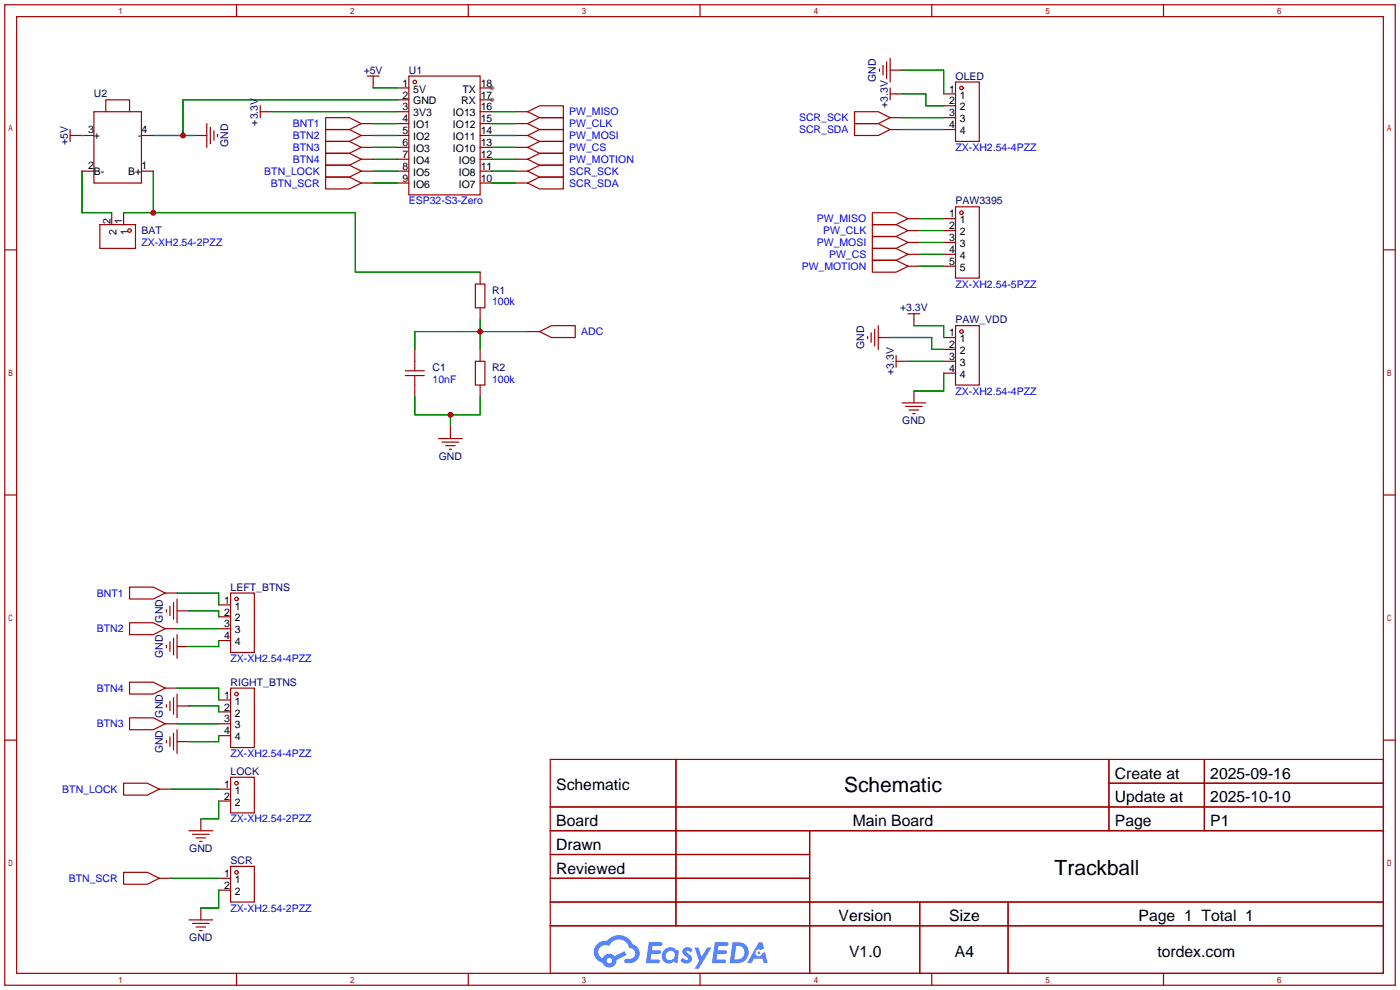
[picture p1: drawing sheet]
<svg xmlns="http://www.w3.org/2000/svg" width="299mm" height="212mm" viewBox="0 0 299 212" stroke-linecap="round" stroke-linejoin="round" font-family="sans-serif">
<g fill="#999">
<circle cx="105.2" cy="21.3" r=".51"/>
<circle cx="105.2" cy="18.8" r=".51"/>
</g>
<g fill="none" stroke="#a10000" stroke-width=".25">
<path d="M1 1h297.2v209.6h-297.2zM3.6 3.6h292.1v204.4h-292.1zM50.5 1v2.6M100.1 1v2.6M149.6 1v2.6M199.1 1v2.6M248.7 1v2.6M1 53.4h2.6M295.7 53.4h2.5M1 105.8h2.6M295.7 105.8h2.5M1 158.2h2.6"/>
<path d="M295.7 158.2h2.5M117.6 162.3h178.1v45.7h-178.1zM117.6 172.5h178.1M117.6 177.5h178.1M144.5 162.3v35.6M173 177.5v30.5M237 162.3v15.2M237 167.4h58.7M257.4 162.3v15.2M117.6 182.6h55.4M117.6 192.8h178.1M117.6 187.7h55.4"/>
<path d="M117.6 197.9h178.1M196.6 192.8v15.2M215.4 192.8v15.2M50.5 208v2.6M100.1 208v2.6M149.6 208v2.6M199.1 208v2.6M248.7 208v2.6"/>
</g>
<g fill="#5487ff">
<path d="M146.2 202.7a1.3 1.3 0 0 1 1.8 .3l-.4 .6a.54 .54 0 0 0-.9-.2l.1 .2a1.28 1.28 0 0 1 .8 2 1.53 1.53 0 0 1-2.2-.3l.5-.6 .8 .5a.31 .31 0 0 0 .4-.3 .31 .31 0 0 0-.3-.4 1.12 1.12 0 0 1-.6-1.8z"/>
<path d="M148.5 202.5h.8l.7 2 1.1-2h1l-2.8 4.6h-.9l1-1.7z"/>
<path d="M138.7 201.4h1.6a1.31 1.31 0 0 1 1.3 .2 .4 .4 0 0 1-.4 .5l-1.8 .1-.1 .9h1.7a.4 .4 0 0 1 .3 .4 .4 .4 0 0 1-.4 .4h-1.7l-.2 1.2h1.4a.46 .46 0 0 1 .5 0 .46 .46 0 0 1 .1 .5l-.3 .2h-2.7z"/>
<path d="M152.8 201.4h1.6a1.32 1.32 0 0 1 1.3 .2 .39 .39 0 0 1-.4 .5l-1.7 .1-.2 .9h1.7a.4 .4 0 0 1 .3 .4 .4 .4 0 0 1-.4 .4h-1.7l-.2 1.2h1.4a.46 .46 0 0 1 .5 0 .46 .46 0 0 1 .1 .5l-.3 .2h-2.7z"/>
<path d="M162.2 201.4h.7l.4 1.3-.7 .4a.75 .75 0 0 0-1.1 .3 .75 .75 0 0 0 .5 1 .75 .75 0 0 0 .9-.7l.6-.2 .6 2.3h-.9l-.2-.9h-1.9l-.5 .9h-.9z"/>
<path d="M156.6 201.4l-.7 4.4h1.5a2.27 2.27 0 0 0 2.6-2.2 2.27 2.27 0 0 0-2.7-2.2zM157.3 202.1a1.5 1.5 0 0 1 1.8 1.6 1.5 1.5 0 0 1-1.9 1.4h-.3z"/>
<path d="M142 203a1.6 1.6 0 0 0-.3 2.3 1.6 1.6 0 0 0 2.3 .2l.8 .3 .3-2.4-.2-.3-.4-.1a1.58 1.58 0 0 0-2.5 0zM142.6 203.5a.98 .98 0 0 1 1.6 .4 .98 .98 0 0 1-1.1 1.3 .94 .94 0 0 1-.8-.7 .94 .94 0 0 1 .3-1z"/>
<path d="M127.6 201.8a2.37 2.37 0 0 0 1.2 4 1.54 1.54 0 0 0 1.7 1 1.54 1.54 0 0 0 1.3-1.6l2.1-1.1-.4-.8-2.1 1a1.57 1.57 0 0 0-2.6 .5 1.5 1.5 0 0 1-.7-2.1 1.5 1.5 0 0 1 2.1-.5 2.23 2.23 0 0 1 2.3-1.4 2.23 2.23 0 0 1 2 1.8 1.16 1.16 0 0 1 1.3 1.1 1.16 1.16 0 0 1-1.1 1.2h-.7a.47 .47 0 0 0-.6 .4 .47 .47 0 0 0 .4 .5 2.17 2.17 0 0 0 2.6-.9 2.17 2.17 0 0 0-.4-2.7l-.8-.4a3.2 3.2 0 0 0-5.4-.7l-1.2 .1zM129.7 205.3a.58 .58 0 0 1 1.1 0 .58 .58 0 0 1-1.1 0z"/>
<circle cx="162.2" cy="203.6" r=".28"/>
</g>
<g fill="none" stroke="#a10000" stroke-width=".25">
<path d="M78.5 16.3h2.5M79.8 16.3v2.5M84.8 18.8h2.6M87.4 16.3h15.2v25.4h-15.2zM102.6 18.8h2.6M188 14.7v.5M188.7 14v2M189.5 13.2v3.6M190.2 15h2.6M190.2 12.4v5.1M190.2 18.8v2.5M204.2 17.5h5.1v12.7h-5.1z"/>
<path d="M15 29h5.1M15 27.7v2.5M17.5 36.6h2.6M20.1 23.9h10.1v15.2h-10.1zM22.6 23.9v-2.6h5.1v2.6M30.2 29h2.6M30.2 36.6h2.6M41.7 29h2.5M44.2 26.4v5.1M45 27.2v3.5M45.7 27.9v2.1M46.5 28.7v.5"/>
<path d="M55.6 23.9h2.6M55.6 22.6v2.5M69.6 25.1h5.1l2.5 1.3-2.5 1.3h-5.1zM69.6 27.7h5.1l2.5 1.3-2.5 1.2h-5.1zM69.6 30.2h5.1l2.5 1.3-2.5 1.3h-5.1zM69.6 32.8h5.1l2.5 1.2-2.5 1.3h-5.1zM69.6 35.3h5.1l2.5 1.3-2.5 1.2h-5.1zM69.6 37.8h5.1l2.5 1.3-2.5 1.3h-5.1zM77.2 26.4h2.6M77.2 29h2.6M77.2 31.5h2.6M77.2 34h2.6"/>
<path d="M77.2 36.6h2.6M77.2 39.1h2.6M84.8 21.3h2.6M84.8 23.9h2.6M84.8 26.4h2.6M84.8 29h2.6M84.8 31.5h2.6M84.8 34h2.6M84.8 36.6h2.6M84.8 39.1h2.6M102.6 21.3h2.6M102.6 23.9h2.6"/>
<path d="M102.6 26.4h2.6M102.6 29h2.6M102.6 31.5h2.6M102.6 34h2.6M102.6 36.6h2.6M102.6 39.1h2.6M110.2 23.9h2.6M110.2 26.4h2.6M110.2 29h2.6M110.2 31.5h2.6M110.2 34h2.6M110.2 36.6h2.6"/>
<path d="M110.2 39.1h2.6M112.8 23.9l2.5-1.3h5.1v2.5h-5.1zM112.8 26.4l2.5-1.3h5.1v2.6h-5.1zM112.8 29l2.5-1.3h5.1v2.5h-5.1zM112.8 31.5l2.5-1.3h5.1v2.6h-5.1zM112.8 34l2.5-1.2h5.1v2.5h-5.1zM112.8 36.6l2.5-1.3h5.1v2.5h-5.1zM112.8 39.1l2.5-1.3h5.1v2.6h-5.1zM182.6 23.9h5.1l2.5 1.2-2.5 1.3h-5.1zM182.6 26.4h5.1l2.5 1.3-2.5 1.3h-5.1zM190.2 20.1h2.6M190.2 25.1h2.6"/>
<path d="M190.2 27.7h2.6M201.7 20.1h2.5M201.7 22.6h2.5M201.7 25.1h2.5M201.7 27.7h2.5M21.3 48h7.7v5.1h-7.7zM23.9 45.5v2.5M26.4 45.5v2.5M102.6 58.2v2.5M186.4 45.5h5.1l2.6 1.2-2.6 1.3h-5.1zM186.4 48h5.1l2.6 1.3-2.6 1.2h-5.1zM186.4 50.5h5.1l2.6 1.3-2.6 1.3h-5.1z"/>
<path d="M186.4 53.1h5.1l2.6 1.3-2.6 1.2h-5.1zM186.4 55.6h5.1l2.6 1.3-2.6 1.3h-5.1zM194.1 46.7h2.5M194.1 49.3h2.5M194.1 51.8h2.5M194.1 54.4h2.5M194.1 56.9h2.5M201.7 46.7h2.5M201.7 49.3h2.5M201.7 51.8h2.5M201.7 54.4h2.5M201.7 56.9h2.5"/>
<path d="M204.2 44.2h5.1v15.2h-5.1zM86.6 79.2h4.1M88.6 74.7v4.5M101.6 60.7h2v5.1h-2zM101.6 77.2h2v5.1h-2zM102.6 65.8v2.5M102.6 74.7v2.5M112.8 70.9h2.5M115.3 70.9l2.6-1.3h5v2.5h-5zM185.4 71.9v.5M186.2 71.1v2.1M186.9 70.4v3.5"/>
<path d="M187.7 72.1h2.5M187.7 69.6v5.1M191.5 77.2h2.6M191.5 75.9v2.6M194.1 67.1h2.5M195.3 67.1v2.5M201.7 72.1h2.5M201.7 74.7h2.5M201.7 77.2h2.5M201.7 79.8h2.5M204.2 69.6h5.1v12.7h-5.1zM86.6 80.3h4.1"/>
<path d="M88.6 80.3v4.5M93.7 93.7h5.1M94.5 94.5h3.5M95.2 95.2h2.1M96 96h.5M96.3 91.2v2.5M102.6 82.3v2.5M192.8 86.1h5.1M193.5 86.9h3.6M194.3 87.6h2M195.1 88.4h.5M195.3 83.6v2.5"/>
<path d="M27.7 125.5h5.1l2.5 1.2-2.5 1.3h-5.1zM27.7 133.1h5.1l2.5 1.3-2.5 1.2h-5.1zM35.3 134.4h2.5M35.3 126.7h2.5M35.6 130.3v.5M35.6 137.9v.5M36.3 129.5v2.1M36.3 137.2v2M37.1 128.8v3.5M37.1 136.4v3.6M37.8 130.6h2.6M37.8 128v5.1"/>
<path d="M37.8 135.6v5.1M37.8 138.2h2.6M46.7 129.3h2.6M46.7 131.8h2.6M46.7 134.4h2.6M46.7 136.9h2.6M49.3 126.7h5.1v12.7h-5.1zM27.7 145.8h5.1l2.5 1.3-2.5 1.2h-5.1zM27.7 153.4h5.1l2.5 1.3-2.5 1.3h-5.1zM35.3 154.7h2.5M35.3 147.1h2.5M35.6 150.6v.5"/>
<path d="M35.6 158.2v.6M36.3 149.9v2M36.3 157.5v2M37.1 149.1v3.6M37.1 156.7v3.6M37.8 148.3v5.1M37.8 156v5M37.8 150.9h2.6M37.8 158.5h2.6M46.7 149.6h2.6M46.7 152.1h2.6M46.7 154.7h2.6"/>
<path d="M46.7 157.2h2.6M49.3 147.1h5.1v12.7h-5.1zM26.4 167.4h5.1l2.5 1.3-2.5 1.2h-5.1zM34 168.7h2.6M40.4 177.5h5.1M41.1 178.3h3.6M41.9 179.1h2M42.7 179.8h.5M42.9 175v2.5M46.7 168.7h2.6M46.7 171.2h2.6M49.3 166.1h5.1v7.6h-5.1z"/>
<path d="M26.4 186.4h5.1l2.5 1.3-2.5 1.3h-5.1zM34 187.7h2.6M40.4 196.6h5.1M41.1 197.4h3.6M41.9 198.1h2M42.7 198.9h.5M42.9 194.1v2.5M46.7 187.7h2.6M46.7 190.2h2.6M49.3 185.2h5.1v7.6h-5.1z"/>
<circle cx="88.6" cy="17.5" r=".38"/>
<circle cx="205.5" cy="18.8" r=".38"/>
<circle cx="27.7" cy="49.3" r=".38"/>
<circle cx="205.5" cy="45.5" r=".38"/>
<circle cx="205.5" cy="70.9" r=".38"/>
<circle cx="50.5" cy="128" r=".38"/>
<circle cx="50.5" cy="148.3" r=".38"/>
<circle cx="50.5" cy="167.4" r=".38"/>
<circle cx="50.5" cy="186.4" r=".38"/>
</g>
<g fill="none" stroke="#008700" stroke-width=".25">
<path d="M79.8 18.8h5M192.8 15h8.9v5.1M17.5 29h.1M17.5 36.6v8.9h6.4M32.8 29h8.9M32.8 36.6v8.9M58.2 23.9h26.6M79.8 29h5M79.8 26.4h5M79.8 31.5h5M79.8 34h5M79.8 36.6h5"/>
<path d="M79.8 39.1h5M84.8 21.3h-45.7v7.7M105.2 29h5M105.2 23.9h5M105.2 26.4h5M105.2 31.5h5M105.2 34h5M105.2 36.6h5M105.2 39.1h5M192.8 27.7h8.9M192.8 25.1h8.9M192.8 20.1h5.1v2.5h3.8"/>
<path d="M26.4 45.5h49.5v12.7h26.7M196.6 46.7h5.1M196.6 49.3h5.1M196.6 51.8h5.1M196.6 54.4h5.1M196.6 56.9h5.1M102.6 68.3v6.4M112.8 70.9h-24.2v3.8M190.2 72.1h8.9v2.6h2.6M194.1 77.2h7.6M195.3 69.6h6.4v2.5M201.7 79.8v3.8h-6.4"/>
<path d="M88.6 84.8v3.8h14v-3.8M96.3 88.6v2.6M37.8 126.7h8.9v2.6M37.8 134.4h8.9M40.4 130.6h6.3v1.2M46.7 136.9v1.3h-6.3M37.8 147.1h8.9v2.5M37.8 154.7h8.9M40.4 150.9h6.3v1.2M46.7 157.2v1.3h-6.3M36.6 168.7h10.1M46.7 171.2v3.8h-3.8"/>
<path d="M36.6 187.7h10.1M46.7 190.2v3.9h-3.8"/>
</g>
<g fill="#c00">
<circle cx="39.1" cy="29" r=".63"/>
<circle cx="32.8" cy="45.5" r=".63"/>
<circle cx="102.6" cy="70.9" r=".63"/>
<circle cx="96.3" cy="88.6" r=".63"/>
</g>
<g font-size="4.5">
<text x="180.4" y="169.2">Schematic</text>
<text x="225.4" y="187">Trackball</text>
</g>
<g font-size="3.4">
<text x="238.3" y="166.4">Create at</text>
<text x="258.7" y="166.4">2025-09-16</text>
<text x="118.9" y="168.9">Schematic</text>
<text x="238.3" y="171.5">Update at</text>
<text x="258.7" y="171.5">2025-10-10</text>
<text x="118.9" y="176.6">Board</text>
<text x="182.3" y="176.6">Main Board</text>
<text x="238.3" y="176.6">Page</text>
<text x="258.7" y="176.6">P1</text>
<text x="118.9" y="181.6">Drawn</text>
<text x="118.9" y="186.7">Reviewed</text>
<text x="179.2" y="196.9">Version</text>
<text x="202.9" y="196.9">Size</text>
<text x="243.3" y="196.9">Page 1 Total 1</text>
<text x="181.5" y="204.5">V1.0</text>
<text x="204.1" y="204.5">A4</text>
<text x="247.4" y="204.5">tordex.com</text>
</g>
<g font-size="2.2" fill="#000080">
<text x="77.7" y="15.7">+5V</text>
<text x="87.4" y="15.7">U1</text>
<text x="187.2" y="17.5" transform="rotate(-90 187.2 17.5)">GND</text>
<text x="204.2" y="17">OLED</text>
<text x="20.1" y="20.8">U2</text>
<text x="189.7" y="23" transform="rotate(-90 189.7 23)">+3.3V</text>
<text x="55.1" y="26.8" transform="rotate(-90 55.1 26.8)">+3.3V</text>
<text x="14.5" y="31" transform="rotate(-90 14.5 31)">+5V</text>
<text x="48.8" y="31.4" transform="rotate(-90 48.8 31.4)">GND</text>
<text x="204.2" y="43.7">PAW3395</text>
<text x="30.2" y="50">BAT</text>
<text x="105.2" y="62.7">R1</text>
<text x="192.4" y="66.5">+3.3V</text>
<text x="204.2" y="69.1">PAW_VDD</text>
<text x="184.7" y="74.6" transform="rotate(-90 184.7 74.6)">GND</text>
<text x="92.5" y="79.2">C1</text>
<text x="105.2" y="79.2">R2</text>
<text x="191" y="80.2" transform="rotate(-90 191 80.2)">+3.3V</text>
<text x="192.8" y="90.7">GND</text>
<text x="93.8" y="98.3">GND</text>
<text x="49.3" y="126.2">LEFT_BTNS</text>
<text x="34.8" y="133" transform="rotate(-90 34.8 133)">GND</text>
<text x="34.8" y="140.7" transform="rotate(-90 34.8 140.7)">GND</text>
<text x="49.3" y="146.6">RIGHT_BTNS</text>
<text x="34.8" y="153.4" transform="rotate(-90 34.8 153.4)">GND</text>
<text x="34.8" y="161" transform="rotate(-90 34.8 161)">GND</text>
<text x="49.3" y="165.6">LOCK</text>
<text x="40.4" y="182.1">GND</text>
<text x="49.3" y="184.7">SCR</text>
<text x="40.4" y="201.2">GND</text>
</g>
<g font-size="2.2">
<text x="86" y="18.5">1</text>
<text x="86" y="21.1">2</text>
<text x="86" y="23.6">3</text>
<text x="88.3" y="19.8">5V</text>
<text x="88.3" y="22.3">GND</text>
<text x="98.6" y="22.3">RX</text>
<text x="98.8" y="19.8">TX</text>
<text x="102.7" y="23.6">16</text>
<text x="102.7" y="21.1">17</text>
<text x="102.7" y="18.5">18</text>
<text x="202.8" y="19.8">1</text>
<text x="202.8" y="22.3">2</text>
<text x="205.2" y="21.1">1</text>
<text x="205.2" y="23.6">2</text>
<text x="18.8" y="28.4">3</text>
<text x="20.1" y="29.7">+</text>
<text x="29.5" y="29.7">-</text>
<text x="30.2" y="28.4">4</text>
<text x="86" y="26.1">4</text>
<text x="86" y="28.7">5</text>
<text x="88.3" y="24.9">3V3</text>
<text x="88.3" y="27.4">IO1</text>
<text x="88.3" y="30">IO2</text>
<text x="96.8" y="30">IO11</text>
<text x="96.8" y="27.4">IO12</text>
<text x="96.8" y="24.9">IO13</text>
<text x="102.7" y="28.7">14</text>
<text x="102.7" y="26.1">15</text>
<text x="202.8" y="24.9">3</text>
<text x="202.8" y="27.4">4</text>
<text x="205.2" y="26.1">3</text>
<text x="205.2" y="28.7">4</text>
<text x="86" y="31.2">6</text>
<text x="86" y="33.8">7</text>
<text x="88.3" y="32.5">IO3</text>
<text x="88.3" y="35">IO4</text>
<text x="96.8" y="32.5">IO10</text>
<text x="98.1" y="35">IO9</text>
<text x="102.7" y="33.8">12</text>
<text x="102.7" y="31.2">13</text>
<text x="18.8" y="36.1">2</text>
<text x="20.1" y="37.3">B-</text>
<text x="27.4" y="37.3">B+</text>
<text x="30.2" y="36.1">1</text>
<text x="86" y="36.3">8</text>
<text x="86" y="38.8">9</text>
<text x="88.3" y="37.6">IO5</text>
<text x="88.3" y="40.1">IO6</text>
<text x="98.1" y="40.1">IO7</text>
<text x="98.1" y="37.6">IO8</text>
<text x="102.7" y="38.8">10</text>
<text x="102.7" y="36.3">11</text>
<text x="23.6" y="47.9" transform="rotate(-90 23.6 47.9)">2</text>
<text x="26.1" y="47.9" transform="rotate(-90 26.1 47.9)">1</text>
<text x="202.8" y="46.5">1</text>
<text x="205.2" y="47.7">1</text>
<text x="24.9" y="50.2" transform="rotate(-90 24.9 50.2)">2</text>
<text x="27.4" y="50.2" transform="rotate(-90 27.4 50.2)">1</text>
<text x="202.8" y="49">2</text>
<text x="202.8" y="51.5">3</text>
<text x="205.2" y="50.3">2</text>
<text x="205.2" y="52.8">3</text>
<text x="202.8" y="54.1">4</text>
<text x="202.8" y="56.6">5</text>
<text x="205.2" y="55.4">4</text>
<text x="205.2" y="57.9">5</text>
<text x="202.8" y="71.9">1</text>
<text x="202.8" y="74.4">2</text>
<text x="202.8" y="76.9">3</text>
<text x="205.2" y="73.1">1</text>
<text x="205.2" y="75.7">2</text>
<text x="202.8" y="79.5">4</text>
<text x="205.2" y="78.2">3</text>
<text x="205.2" y="80.8">4</text>
<text x="47.9" y="129">1</text>
<text x="47.9" y="131.6">2</text>
<text x="50.2" y="130.3">1</text>
<text x="47.9" y="134.1">3</text>
<text x="47.9" y="136.6">4</text>
<text x="50.2" y="132.8">2</text>
<text x="50.2" y="135.4">3</text>
<text x="50.2" y="137.9">4</text>
<text x="47.9" y="149.3">1</text>
<text x="47.9" y="151.9">2</text>
<text x="47.9" y="154.4">3</text>
<text x="50.2" y="150.6">1</text>
<text x="50.2" y="153.1">2</text>
<text x="50.2" y="155.7">3</text>
<text x="47.9" y="157">4</text>
<text x="50.2" y="158.2">4</text>
<text x="47.9" y="168.4">1</text>
<text x="47.9" y="170.9">2</text>
<text x="50.2" y="169.7">1</text>
<text x="50.2" y="172.2">2</text>
<text x="47.9" y="187.4">1</text>
<text x="47.9" y="190">2</text>
<text x="50.2" y="188.7">1</text>
<text x="50.2" y="191.2">2</text>
</g>
<g font-size="2.2" fill="#00f">
<text x="62.6" y="27.2">BNT1</text>
<text x="62.6" y="29.7">BTN2</text>
<text x="121.7" y="24.6">PW_MISO</text>
<text x="121.7" y="27.2">PW_CLK</text>
<text x="121.7" y="29.7">PW_MOSI</text>
<text x="170.8" y="25.9">SCR_SCK</text>
<text x="170.8" y="28.4">SCR_SDA</text>
<text x="62.6" y="32.3">BTN3</text>
<text x="62.6" y="34.8">BTN4</text>
<text x="121.7" y="32.3">PW_CS</text>
<text x="121.7" y="34.8">PW_MOTION</text>
<text x="204.2" y="32.3">ZX-XH2.54-4PZZ</text>
<text x="56.5" y="37.3">BTN_LOCK</text>
<text x="57.9" y="39.9">BTN_SCR</text>
<text x="121.7" y="37.3">SCR_SCK</text>
<text x="121.7" y="39.9">SCR_SDA</text>
<text x="87.4" y="43.7">ESP32-S3-Zero</text>
<text x="174.6" y="47.5">PW_MISO</text>
<text x="30.2" y="52.6">ZX-XH2.54-2PZZ</text>
<text x="174.6" y="52.6">PW_MOSI</text>
<text x="176" y="50">PW_CLK</text>
<text x="171.3" y="57.7">PW_MOTION</text>
<text x="177.2" y="55.1">PW_CS</text>
<text x="105.2" y="65.3">100k</text>
<text x="204.2" y="61.5">ZX-XH2.54-5PZZ</text>
<text x="124.2" y="71.6">ADC</text>
<text x="92.5" y="81.8">10nF</text>
<text x="105.2" y="81.8">100k</text>
<text x="204.2" y="84.3">ZX-XH2.54-4PZZ</text>
<text x="20.7" y="127.5">BNT1</text>
<text x="20.7" y="135.1">BTN2</text>
<text x="49.3" y="141.5">ZX-XH2.54-4PZZ</text>
<text x="20.7" y="147.8">BTN4</text>
<text x="20.7" y="155.4">BTN3</text>
<text x="49.3" y="161.8">ZX-XH2.54-4PZZ</text>
<text x="13.3" y="169.4">BTN_LOCK</text>
<text x="49.3" y="175.8">ZX-XH2.54-2PZZ</text>
<text x="14.7" y="188.5">BTN_SCR</text>
<text x="49.3" y="194.8">ZX-XH2.54-2PZZ</text>
</g>
</svg>
